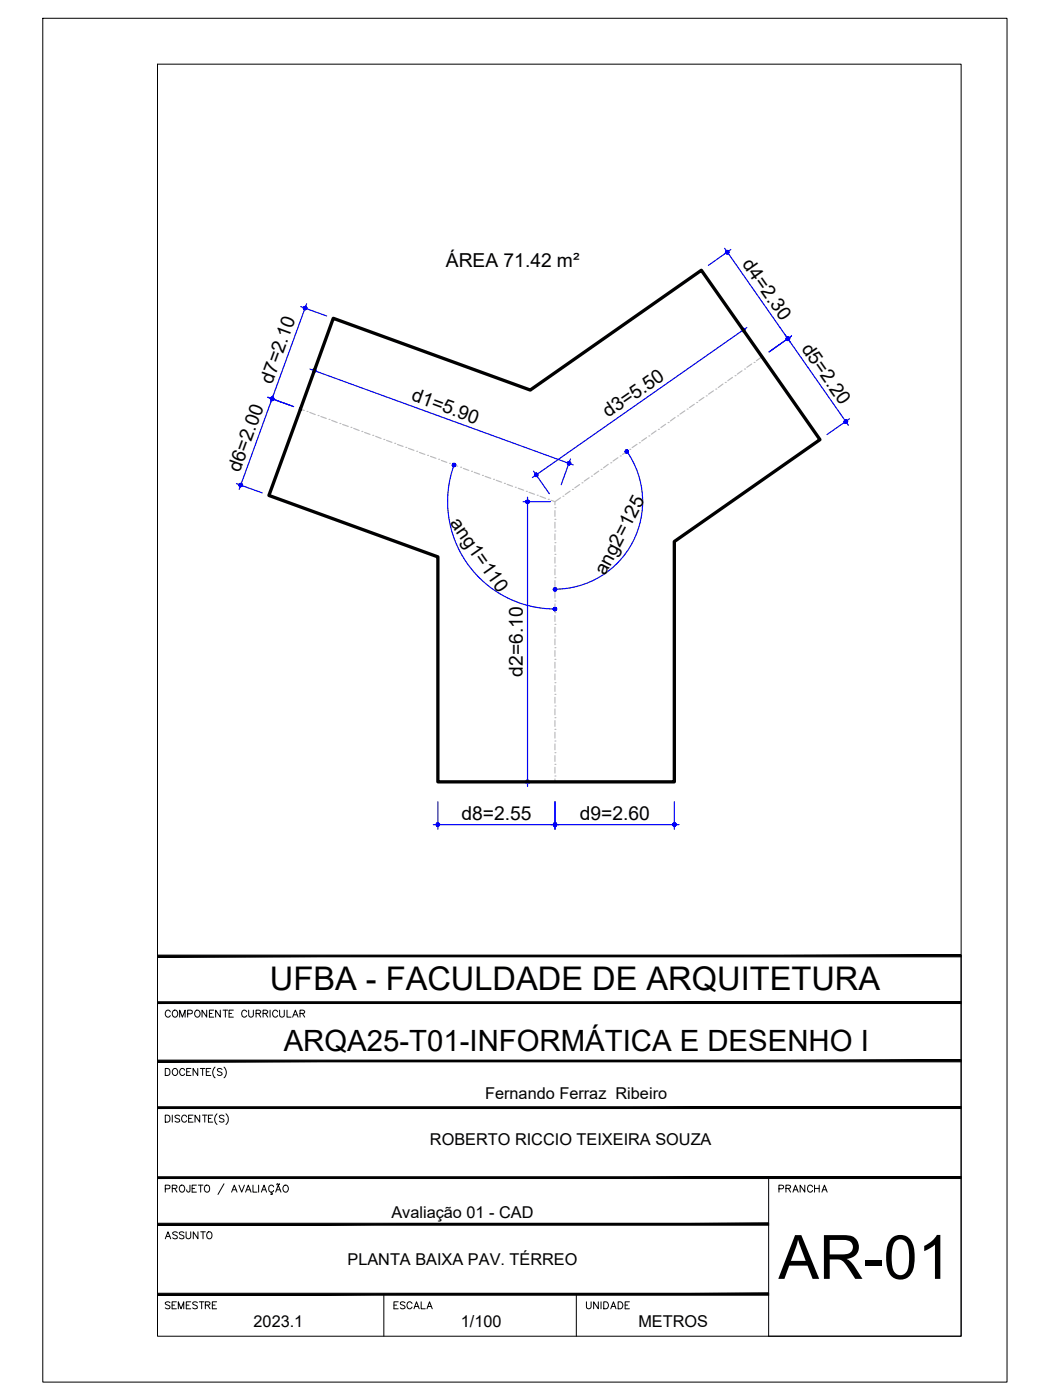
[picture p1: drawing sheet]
<svg xmlns="http://www.w3.org/2000/svg" width="229mm" height="305mm" viewBox="0 0 229 305" stroke-linecap="round" stroke-linejoin="round" font-family="sans-serif">
<!-- layer: ARQ_EIXO CINZA 04 -->
<g fill="none" stroke="#bababa" stroke-width=".25">
<path d="M163.7 79.2l-1.1 .8M164.2 78.9h.1M165.9 77.7l-1.2 .8M65.4 89.1l.9 .3M66.8 89.6h.1M67.4 89.8l1.2 .5M69.3 90.5h.1M69.8 90.7l1.2 .4M71.6 91.3h.1M72.2 91.5l1.2 .5M74 92.2h.1M74.6 92.4l1.2 .4"/>
<path d="M76.4 93h.1M77 93.3l1.2 .4M78.8 93.9h.1M79.4 94.1l1.2 .5M81.2 94.8h.1M81.8 95l1.2 .5M83.6 95.7h.1M84.2 95.9l1.1 .4M85.9 96.5h.1M86.5 96.8l1.3 .4M88.3 97.4h.1M88.9 97.6l1.2 .4"/>
<path d="M90.7 98.3h.1M91.3 98.5l1.2 .4M93.1 99.1h.1M93.7 99.4l1.2 .4M95.5 100h.1M134.5 99.7l-1 .7M135 99.3h.1M136.6 98.2l-1 .7M137.1 97.8h.1M138.7 96.7l-1.1 .8M139.2 96.4h.1M140.8 95.3l-1.1 .7"/>
<path d="M141.3 94.9h.1M142.8 93.8l-1 .7M143.3 93.5h.1M144.9 92.4l-1 .7M145.5 92h.1M147 90.9l-1 .8M147.5 90.6h.1M149.1 89.5l-1.1 .7M149.6 89.1h.1M151.2 88l-1.1 .7M151.7 87.6h.1M153.2 86.5l-1 .7"/>
<path d="M153.8 86.2h.1M155.3 85.1l-1 .7M155.8 84.7h.1M157.4 83.6l-1 .8M157.9 83.3h.1M159.5 82.2l-1 .7M160 81.8h.1M161.5 80.7l-1 .7M162.1 80.3h.1M96.1 100.2l1.2 .5M97.9 100.9h.1M98.5 101.1l1.2 .4"/>
<path d="M100.3 101.7h.1M100.9 102l1.2 .4M102.7 102.6h.1M103.3 102.8l1.1 .5M105 103.5h.1M105.6 103.7l1.2 .4M107.4 104.4h.1M108 104.6l1.2 .4M109.8 105.2h.1M110.4 105.5l1.2 .4M112.2 106.1h.1M112.8 106.3l1.2 .4"/>
<path d="M114.6 107h.1M115.2 107.2l1.2 .4M117 107.8h.1M117.6 108l1.2 .5M119.4 108.7h.1M120 108.9l.8 .3M120.8 118.2h.1M120.8 115.6h.1M120.8 113.1h.1M120.8 110.5h.1M120.8 111.2v1.2M120.8 113.7v1.3"/>
<path d="M120.8 116.2v1.3M120.8 118.8v1.3M122 108.4l-1.2 .8v.7M122.6 108h.1M124.1 106.9l-1 .8M124.6 106.6h.1M126.2 105.5l-1.1 .7M126.7 105.1h.1M128.3 104l-1.1 .7M128.8 103.7h.1M130.3 102.6l-1 .7M130.9 102.2h.1"/>
<path d="M132.4 101.1l-1 .8M133 100.8h.1M120.8 138.5h.1M120.8 135.9h.1M120.8 133.4h.1M120.8 130.9h.1M120.8 128.3h.1M120.8 125.8h.1M120.8 123.2h.1M120.8 120.7h.1M120.8 121.3v1.3M120.8 123.9v1.2"/>
<path d="M120.8 126.4v1.3M120.8 128.9v1.3M120.8 131.5v1.3M120.8 134v1.3M120.8 136.6v1.2M120.8 139.1v1.3M120.8 158.8h.1M120.8 156.3h.1M120.8 153.7h.1M120.8 151.2h.1M120.8 148.6h.1M120.8 146.1h.1"/>
<path d="M120.8 143.6h.1M120.8 141h.1M120.8 141.6v1.3M120.8 144.2v1.3M120.8 146.7v1.3M120.8 149.3v1.2M120.8 151.8v1.3M120.8 154.3v1.3M120.8 156.9v1.3M120.8 159.4v1.3M120.8 169h.1M120.8 166.4h.1"/>
<path d="M120.8 163.9h.1M120.8 161.3h.1M120.8 162v1.2M120.8 164.5v1.3M120.8 167v1.3M120.8 169.6v.6"/>
</g>
<!-- layer: COTA AZUL -->
<g fill="none" stroke="#00f" stroke-width=".25">
<path d="M157.8 54.1l14.3 20.4M159.1 54.3l-4.9 3.5M65.5 66.8l5.6 2M66.8 66.1l-14.7 40.5M68.8 79.8l-2.1 5.6M161.2 71l3.5 4.9M162.6 71.3l-46.7 32.7M170.9 72.9l13.8 19.7M172.3 73.2l-4.9 3.4M58.3 86.5l5.6 2M67.5 80.3l57.3 20.9M124.2 99.9l-2 5.6"/>
<path d="M136.5 98.3a19.1 19.1 0 0 1-15.7 30M185 91.2l-5 3.4M51.5 105.3l5.6 2M98.9 101.2a23.4 23.4 0 0 0 21.9 31.4M113.9 109.2h5.9M114.9 108.2v63M116.2 102.6l3.4 4.9M94.3 179.5h53.5M95.3 174.5v6.1M113.9 170.2h5.9M120.8 174.5v6.1M146.8 174.5v6.1"/>
</g>
<!-- layer: 0 -->
<g fill="#00f" stroke="#00f" stroke-width=".22">
<path d="M68.1 80.6v.1h.4zM68.1 80.7h.4l-.3 .2zM68.2 80.9l.1 .1 .2-.3z"/>
<path d="M68.5 80.7l-.2 .3 .2 .1zM68.5 80.7l.2 .3-.2 .1zM68.5 80.7l.2 .3 .1-.2z"/>
<path d="M68.5 80.7l.3 .1v-.2zM68.5 80.7l.2-.3 .1 .2zM68.6 80.3l-.1 .4 .2-.3z"/>
<path d="M68.4 80.3l.1 .4 .1-.4zM68.2 80.4l.2-.1 .1 .4zM68.2 80.4l-.1 .2 .4 .1z"/>
<path d="M123.9 100.9l.3 .1v-.2zM123.9 100.9l.3-.3v.2zM124 100.5l-.1 .4 .3-.3z"/>
<path d="M123.8 100.5l.1 .4 .1-.4zM123.7 100.6l.1-.1 .1 .4zM123.7 100.6l-.2 .1 .4 .2z"/>
<path d="M123.5 100.7v.2h.4zM123.5 100.9h.4l-.3 .2zM123.6 101.1l.1 .1 .2-.3z"/>
<path d="M123.9 100.9l-.2 .3h.3zM123.9 100.9l.2 .2-.1 .1zM123.9 100.9l.2 .2 .1-.1z"/>
<path d="M114.7 108.9l.2 .3v-.4zM114.5 109.1l.2-.2 .2 .3zM114.5 109.1v.1h.4z"/>
<path d="M114.5 109.2v.2l.4-.2zM114.5 109.4l.4-.2-.2 .4zM114.9 109.2l-.2 .4h.2z"/>
<path d="M114.9 109.2v.4h.2zM114.9 109.2l.3 .2-.1 .2zM114.9 109.2l.3 .2v-.2z"/>
<path d="M114.9 109.2h.3v-.1zM115.1 108.9l.1 .2-.3 .1zM114.9 108.8v.4l.2-.3z"/>
<path d="M114.9 170.2v.4h.2zM114.9 170.2l.3 .2-.1 .2zM114.9 170.2l.3 .2v-.2z"/>
<path d="M114.9 170.2h.3v-.1zM115.1 169.9l.1 .2-.3 .1zM114.9 169.8v.4l.2-.3z"/>
<path d="M114.7 169.9l.2 .3v-.4zM114.7 169.9l.2 .3-.4-.1zM114.5 170.1v.1h.4z"/>
<path d="M114.5 170.2v.2l.4-.2zM114.5 170.4l.4-.2-.2 .4zM114.9 170.2l-.2 .4h.2z"/>
<path d="M116.4 103.6l.2 .1 .2-.3zM116.8 103.4v.4l-.2-.1zM116.8 103.4v.4l.2-.1z"/>
<path d="M116.8 103.4l.2 .3 .1-.2zM116.8 103.4l.3-.1v.2zM116.8 103.4l.3-.1v-.1z"/>
<path d="M116.9 103l-.1 .4 .3-.2zM116.7 103h.2l-.1 .4zM116.5 103.1l.3 .3-.1-.4z"/>
<path d="M116.4 103.2l.4 .2-.3-.3zM116.4 103.2l.4 .2h-.4zM116.4 103.4v.2l.4-.2z"/>
<path d="M162 71.5l-.2 .3 .3-.2zM161.8 71.5h.2l-.2 .3zM161.6 71.5l.2 .3v-.3z"/>
<path d="M161.6 71.5l-.1 .2 .3 .1zM161.5 71.7l.3 .1-.4 .1zM161.4 71.9l.1 .2 .3-.3z"/>
<path d="M161.5 72.1l.1 .1 .2-.4zM161.8 71.8v.4h-.2zM161.8 71.8v.4l.2-.1z"/>
<path d="M161.8 71.8l.2 .3 .1-.1zM161.8 71.8h.4l-.1 .2zM161.8 71.8h.4l-.1-.2z"/>
<path d="M158.1 54.6l-.1 .1 .3 .2zM158 54.7l.3 .2h-.4zM157.9 54.9l.1 .2 .3-.2z"/>
<path d="M158 55.1l.2 .1 .1-.3zM158.3 54.9l.1 .4-.2-.1zM158.3 54.9l.1 .4 .1-.1z"/>
<path d="M158.3 54.9l.2 .3 .2-.1zM158.3 54.9h.4v.2zM158.3 54.9h.4l-.1-.2z"/>
<path d="M158.5 54.6l-.2 .3 .3-.2zM158.3 54.5l.2 .1-.2 .3zM158.1 54.6l.2 .3v-.4z"/>
<path d="M171.5 73.7l.2 .3 .2-.1zM171.5 73.7h.4v.2zM171.5 73.7h.4l-.1-.2z"/>
<path d="M171.7 73.4l-.2 .3 .3-.2zM171.5 73.4h.2l-.2 .3zM171.3 73.4l.2 .3v-.3z"/>
<path d="M171.3 73.4l-.1 .2 .3 .1zM171.2 73.6l.3 .1-.3 .1zM171.2 73.8v.2l.3-.3z"/>
<path d="M171.2 74l.2 .1 .1-.4zM171.5 73.7l.1 .4h-.2zM171.5 73.7l.1 .4 .1-.1z"/>
<path d="M171.3 73.4l-.1 .2 .3 .1zM171.2 73.6l.3 .1-.3 .1zM171.2 73.8v.2l.3-.3z"/>
<path d="M171.2 74l.2 .1 .1-.4zM171.5 73.7l.1 .4h-.2zM171.5 73.7l.1 .4 .1-.1z"/>
<path d="M171.5 73.7l.2 .3 .2-.1zM171.5 73.7h.4v.2zM171.5 73.7h.4l-.1-.2z"/>
<path d="M171.7 73.4l-.2 .3 .3-.2zM171.5 73.4h.2l-.2 .3zM171.3 73.4l.2 .3v-.3z"/>
<path d="M184.1 91.8l.3 .3 .1-.2zM184.1 91.8l.4-.1v.2zM184.1 91.8l.4-.1-.1-.2z"/>
<path d="M184.3 91.4l-.2 .4 .3-.3zM184.1 91.4h.2l-.2 .4zM183.9 91.4l.2 .4v-.4z"/>
<path d="M183.9 91.4l-.1 .2 .3 .2zM183.8 91.6l.3 .2h-.3zM183.8 91.8l.1 .2 .2-.2z"/>
<path d="M183.9 92l.1 .1 .1-.3zM184.1 91.8l.1 .3h-.2zM184.1 91.8l.1 .3h.2z"/>
<path d="M59.2 86.4v.4l.2-.4zM59 86.5l.2-.1v.4zM59 86.5l-.1 .2 .3 .1z"/>
<path d="M58.9 86.7v.2l.3-.1zM58.9 86.9l.3-.1-.2 .2zM59 87l.1 .2 .1-.4z"/>
<path d="M59.2 86.8l-.1 .4h.2zM59.2 86.8l.3 .3-.2 .1zM59.2 86.8l.3 .3 .1-.1z"/>
<path d="M59.2 86.8l.4 .2v-.3zM59.2 86.8l.3-.2 .1 .1zM59.4 86.4l-.2 .4 .3-.2z"/>
<path d="M52.4 105.6l-.1 .4h.2zM52.4 105.6l.3 .3-.2 .1zM52.4 105.6l.3 .3v-.2z"/>
<path d="M52.4 105.6l.3 .1 .1-.2zM52.4 105.6l.3-.2 .1 .1zM52.5 105.2l-.1 .4 .3-.2z"/>
<path d="M52.3 105.2l.1 .4 .1-.4zM52.2 105.3l.1-.1 .1 .4zM52.2 105.3l-.2 .2 .4 .1z"/>
<path d="M52 105.5v.2l.4-.1zM52 105.7l.4-.1-.3 .2zM52.1 105.8l.2 .2 .1-.4z"/>
<path d="M59.2 86.8l-.1 .4h.2zM59.2 86.8l.3 .3-.2 .1zM59.2 86.8l.3 .3 .1-.1z"/>
<path d="M59.2 86.8l.4 .2v-.3zM59.2 86.8l.3-.2 .1 .1zM59.4 86.4l-.2 .4 .3-.2z"/>
<path d="M59.2 86.4v.4l.2-.4zM59 86.5l.2-.1v.4zM59 86.5l-.1 .2 .3 .1z"/>
<path d="M58.9 86.7v.2l.3-.1zM58.9 86.9l.3-.1-.2 .2zM59 87l.1 .2 .1-.4z"/>
<path d="M66.4 66.7v.4l.1-.4zM66.2 66.8l.2-.1v.4zM66.2 66.8l-.1 .2 .3 .1z"/>
<path d="M66.1 67l-.1 .1h.4zM66 67.1h.4l-.3 .2zM66.1 67.3l.2 .1 .1-.3z"/>
<path d="M66.4 67.1l-.1 .3h.2zM66.4 67.1l.3 .3h-.2zM66.4 67.1l.3 .3 .1-.2z"/>
<path d="M66.4 67.1l.4 .1v-.2zM66.4 67.1l.3-.3 .1 .2zM66.5 66.7l-.1 .4 .3-.3z"/>
<path d="M120.8 179.5h.4v-.2zM121 179.2l.2 .1-.4 .2zM120.8 179.2v.3l.2-.3z"/>
<path d="M120.6 179.2l.2 .3v-.3zM120.6 179.2l.2 .3-.3-.2zM120.5 179.3l-.1 .2h.4z"/>
<path d="M120.4 179.5l.1 .2 .3-.2zM120.5 179.7l.3-.2-.2 .4zM120.8 179.5l-.2 .4h.2z"/>
<path d="M120.8 179.5v.4h.2zM120.8 179.5l.4 .2-.2 .2zM120.8 179.5l.4 .2v-.2z"/>
<path d="M95 179.5v.2l.3-.2zM95 179.7l.3-.2-.2 .4zM95.3 179.5l-.2 .4h.2z"/>
<path d="M95.3 179.5v.4h.2zM95.3 179.5l.4 .2-.2 .2zM95.3 179.5l.4 .2v-.2z"/>
<path d="M95.3 179.5h.4v-.2zM95.5 179.2l.2 .1-.4 .2zM95.3 179.2v.3l.2-.3z"/>
<path d="M95.1 179.2l.2 .3v-.3zM95.1 179.2l.2 .3-.3-.2zM95 179.3v.2h.3z"/>
<path d="M146.8 179.5h.4v-.2zM147 179.2l.2 .1-.4 .2zM146.8 179.2v.3l.2-.3z"/>
<path d="M146.6 179.2l.2 .3v-.3zM146.6 179.2l.2 .3-.3-.2zM146.5 179.3v.2h.3z"/>
<path d="M146.5 179.5v.2l.3-.2zM146.5 179.7l.3-.2-.2 .4zM146.8 179.5l-.2 .4h.2z"/>
<path d="M146.8 179.5v.4h.2zM146.8 179.5l.4 .2-.2 .2zM146.8 179.5l.4 .2v-.2z"/>
<path d="M120.4 179.5l.1 .2 .3-.2zM120.5 179.7l.3-.2-.2 .4zM120.8 179.5l-.2 .4h.2z"/>
<path d="M120.8 179.5v.4h.2zM120.8 179.5l.4 .2-.2 .2zM120.8 179.5l.4 .2v-.2z"/>
<path d="M120.8 179.5h.4v-.2zM121 179.2l.2 .1-.4 .2zM120.8 179.2v.3l.2-.3z"/>
<path d="M120.6 179.2l.2 .3v-.3zM120.6 179.2l.2 .3-.3-.2zM120.5 179.3l-.1 .2h.4z"/>
<path d="M98.8 100.9v.3l.2-.3zM98.6 100.9h.2v.3zM98.6 100.9l-.1 .2 .3 .1z"/>
<path d="M98.5 101.1v.2l.3-.1zM98.5 101.3l.3-.1-.2 .3zM98.6 101.5l.1 .1 .1-.4z"/>
<path d="M98.8 101.2l-.1 .4h.2zM98.8 101.2l.3 .3-.2 .1zM98.8 101.2l.3 .3 .1-.2z"/>
<path d="M98.8 101.2l.4 .1v-.1zM98.8 101.2l.3-.2 .1 .2zM99 100.9l-.2 .3 .3-.2z"/>
<path d="M120.8 132.6h.4v-.2zM121 132.3l.2 .1-.4 .2zM120.8 132.2v.4l.2-.3z"/>
<path d="M120.6 132.3l.2 .3v-.4zM120.5 132.4l.1-.1 .2 .3zM120.5 132.4l-.1 .2h.4z"/>
<path d="M120.4 132.6l.1 .2 .3-.2zM120.5 132.8l.3-.2-.2 .3zM120.8 132.6l-.2 .3 .2 .1z"/>
<path d="M120.8 132.6v.4l.2-.1zM120.8 132.6l.4 .2-.2 .1zM120.8 132.6l.4 .2v-.2z"/>
<path d="M120.4 128.3l.1 .2 .3-.2zM120.5 128.5l.3-.2-.2 .4zM120.8 128.3l-.2 .4h.2z"/>
<path d="M120.8 128.3v.4h.2zM120.8 128.3l.4 .2-.2 .2zM120.8 128.3l.4 .2v-.2z"/>
<path d="M120.8 128.3h.4v-.2zM121 128l.2 .1-.4 .2zM120.8 127.9v.4l.2-.3z"/>
<path d="M120.6 128l.2 .3v-.4zM120.6 128l.2 .3-.3-.2zM120.5 128.1l-.1 .2h.4z"/>
<path d="M136.3 98l-.2 .1 .4 .2zM136.1 98.1l.4 .2h-.4zM136.1 98.3v.2l.4-.2z"/>
<path d="M136.1 98.5l.2 .1 .2-.3zM136.5 98.3v.3h-.2zM136.5 98.3v.3h.2z"/>
<path d="M136.5 98.3l.2 .3 .1-.2zM136.5 98.3h.3v.1zM136.5 98.3h.3v-.2z"/>
<path d="M136.6 98l-.1 .3 .3-.2zM136.4 97.9l.2 .1-.1 .3zM136.3 98l.2 .3-.1-.4z"/>
</g>
<path d="M72.6 69.3l42.8 15.6 37.3-26.1 25.8 36.9-31.7 22.2v52.3h-51.5v-49l-36.8-13.3z" fill="none" stroke="#000" stroke-width=".72"/>
<!-- layer: MRG_EXTERNA -->
<path d="M9.3 4h209.9v296.9h-209.9z" fill="none" stroke="#000" stroke-width=".22"/>
<!-- layer: MRG_INTERNA -->
<path d="M34.3 14h175v276.9h-175z" fill="none" stroke="#000" stroke-width=".22"/>
<!-- layer: SIMB_01 -->
<g fill="#000" stroke="#000" stroke-width=".22">
<path d="M34.3 218.1v.4l175-.4zM34.3 218.5l175-.4v.4z"/>
<path d="M34.3 207.9v.4l175-.4zM34.3 208.3l175-.4v.4z"/>
<path d="M34.3 230.8v.4l175-.4zM34.3 231.2l175-.4v.4z"/>
<path d="M34.3 256.2v.4l175-.4zM34.3 256.6l175-.4v.4z"/>
<path d="M34.3 241v.3l175-.3zM34.3 241.3l175-.3v.3z"/>
<path d="M34.3 266.3v.4l133-.4zM34.3 266.7l133-.4v.4z"/>
<path d="M34.3 282h133v-.4zM34.3 281.6h133l-133 .4z"/>
</g>
<g fill="none" stroke="#000" stroke-width=".22">
<path d="M45 219.9v1.5l-1-1.5v1.5M46.5 219.9h-.9v1.5h.9M48 219.9v1.5l-1.1-1.5v1.5M48.6 219.9h1M49.1 219.9v1.5M50.8 219.9h-.9v1.5h.9M54.1 219.9v1.1l.5 .4h.3l.3-.4v-1.1M58.8 219.9v1.5M60.9 219.9v1.1l.4 .4 .5-.2 .1-1.3M62.5 219.9v1.5h.9M209.3 208.1v82.8h-42v-34.5M36 232.6h.5a.82 .82 0 0 1 .5 .8 .82 .82 0 0 1-.5 .7h-.5z"/>
<path d="M37.1 220.3a.56 .56 0 0 0-.7-.4 .56 .56 0 0 0-.4 .6 .63 .63 0 0 0 .2 .8 .63 .63 0 0 0 .9-.2M37.7 220.1a.72 .72 0 0 1 1 .2 .72 .72 0 0 1-.3 1.1 .72 .72 0 0 1-.9-.4 .72 .72 0 0 1 .2-.9zM37.7 232.8a.72 .72 0 0 1 1 .2 .72 .72 0 0 1-.3 1.1 .72 .72 0 0 1-.9-.4 .72 .72 0 0 1 .2-.9zM39.1 221.4v-1.5l.6 1.5 .6-1.5v1.5M40.2 233a.56 .56 0 0 0-.6-.4 .56 .56 0 0 0-.5 .6 .63 .63 0 0 0 .3 .8 .63 .63 0 0 0 .8-.2M40.6 233.3h.6M40.9 220.7l.9-.1v-.5l-.3-.2h-.6v1.5M41.6 232.6h-1v1.5h1M42.7 220a.71 .71 0 0 1 .9 .7 .71 .71 0 0 1-.9 .7l-.3-.5v-.4zM43.1 232.6v1.5l-1.1-1.5v1.5M43.6 232.6h1M44.1 232.6v1.5"/>
<path d="M44.9 233.3h.6M45.6 220.6h.5M45.9 232.6h-1v1.5h1M46.8 232.3a1.57 1.57 0 0 0 0 2.4M48.3 232.8l-.3-.2-.7 .2 .2 .4 .5 .2 .3 .3v.2l-.3 .2-.7-.2M48.8 232.3a1.57 1.57 0 0 1 0 2.4M49.9 220.6h.5M53.7 220.3a.56 .56 0 0 0-.6-.4 .56 .56 0 0 0-.5 .6 .63 .63 0 0 0 .3 .8 .63 .63 0 0 0 .8-.2M55.8 220.6h.8l.2-.4-.4-.3h-.6v1.5M56.3 220.6l.5 .8M57.3 220.6h.8l.2-.4-.4-.3h-.6v1.5M57.8 220.6l.5 .8"/>
<path d="M60.5 220.3a.56 .56 0 0 0-.7-.4 .56 .56 0 0 0-.4 .6 .63 .63 0 0 0 .2 .8 .63 .63 0 0 0 .9-.2M63.7 221.4l.6-1.5 .6 1.5M63.9 220.9h.7M65.3 220.6h.9l.1-.4-.3-.3h-.7v1.5M65.8 220.6l.5 .8M36 242.8h.5a.82 .82 0 0 1 .5 .7 .82 .82 0 0 1-.5 .8h-.5zM36 258.8l.9-.1 .1-.6-1-.1v1.5M37.5 258.7l1-.1v-.5l-1-.1v1.5M37.5 242.8v1.5M38 258.7l.5 .8M39.1 243l-.3-.2-.7 .2 .2 .4 .7 .3 .1 .2v.2l-.3 .2-.7-.2M39.2 258.2a.72 .72 0 0 1 1 .2 .72 .72 0 0 1-.3 1.1 .72 .72 0 0 1-.9-.4 .72 .72 0 0 1 .2-.9z"/>
<path d="M40.6 243.2a.56 .56 0 0 0-.6-.4 .56 .56 0 0 0-.5 .6 .63 .63 0 0 0 .3 .8 .63 .63 0 0 0 .8-.2M41.1 243.5h.6M41.4 258l-.1 1.4-.4 .1-.2-.1-.1-.4M41.8 258.7h.6M42 242.8h-.9v1.5h.9M42.8 258h-1v1.5h1M43.2 258h1M43.5 242.8v1.5l-1-1.5v1.5M43.7 258v1.5M44.1 242.8h1M44.6 242.8v1.5M44.6 258.2a.63 .63 0 0 1 .8-.1 .63 .63 0 0 1 .2 .9 .57 .57 0 0 1-.5 .6 .57 .57 0 0 1-.6-.6z"/>
<path d="M45.4 243.5h.5M46.3 242.8h-.9v1.5h.9M47.2 242.5a1.57 1.57 0 0 0 0 2.3M48.8 243l-.4-.2-.6 .2 .1 .4 .7 .3 .2 .2v.2l-.4 .2-.6-.2M48.8 257.7l-1.3 2.4M49.2 242.5a1.57 1.57 0 0 1 0 2.3M50.4 259.5l.6-1.5 .6 1.5M50.7 259h.7M52 258l.6 1.5 .6-1.5M53.5 259.5l.6-1.5 .6 1.5M53.7 259h.7M55.1 258v1.5h.9"/>
<path d="M56.3 258v1.5M56.9 259.5l.6-1.5 .5 1.5M57.1 259h.7M59.1 259.5v.3l.2 .2h-.4M59.6 258.4a.6 .6 0 0 0-.9-.3 .6 .6 0 0 0-.2 .9 .54 .54 0 0 0 .4 .5 .54 .54 0 0 0 .7-.3M60 259.5l.6-1.5 .6 1.5M60.2 259h.8M60.3 257.8l-.1 .1M60.3 257.8h.2M60.5 257.8l.1 .1M60.6 257.9h.2M60.9 257.7l-.1 .2"/>
<path d="M61.8 258.2a.72 .72 0 0 1 1 .2 .72 .72 0 0 1-.3 1.1 .72 .72 0 0 1-.9-.4 .72 .72 0 0 1 .2-.9zM83.6 281.8v9.1M125.5 281.8v9.1"/>
</g>
<text font-size="13.3" x="169.5" y="278.4">AR-01</text>
<text font-size="7.1" x="58.8" y="215.6">UFBA - FACULDADE DE ARQUITETURA</text>
<text font-size="6.4" x="61.8" y="228.9">ARQA25-T01-INFORMÁTICA E DESENHO I</text>
<g font-size="4.4">
<text x="168.3" y="260.7">PRANCHA</text>
<text x="34.9" y="270.9">ASSUNTO</text>
<text x="34.9" y="286.1">SEMESTRE</text>
<text x="84.7" y="286.1">ESCALA</text>
<text x="126.3" y="286.1">UNIDADE</text>
</g>
<g font-size="4.2">
<text x="97.1" y="58.2">ÁREA 71.42 m²</text>
<text x="161.4" y="57.5" transform="rotate(55 161.4 57.5)">d4=2.30</text>
<text x="174.3" y="75.9" transform="rotate(55 174.3 75.9)">d5=2.20</text>
<text x="59.2" y="83.7" transform="rotate(-70 59.2 83.7)">d7=2.10</text>
<text x="89.4" y="87.2" transform="rotate(20 89.4 87.2)">d1=5.90</text>
<text x="132.4" y="91.1" transform="rotate(-35 132.4 91.1)">d3=5.50</text>
<text x="52.2" y="103" transform="rotate(-70 52.2 103)">d6=2.00</text>
<text x="97.8" y="113.9" transform="rotate(55 97.8 113.9)">ang1=110</text>
<text x="131.7" y="125.5" transform="rotate(-62 131.7 125.5)">ang2=125</text>
<text x="113.8" y="147.3" transform="rotate(-90 113.8 147.3)">d2=6.10</text>
<text x="100.5" y="178.5">d8=2.55</text>
<text x="126.2" y="178.5">d9=2.60</text>
</g>
<g font-size="3.5">
<text x="105.6" y="239.3">Fernando Ferraz Ribeiro</text>
<text x="93.6" y="249.3">ROBERTO RICCIO TEIXEIRA SOUZA</text>
<text x="85.2" y="265.2">Avaliação 01 - CAD</text>
<text x="75.6" y="275.4">PLANTA BAIXA PAV. TÉRREO</text>
<text x="55.2" y="289">2023.1</text>
<text x="100.3" y="289">1/100</text>
<text x="139" y="289">METROS</text>
</g>
</svg>
